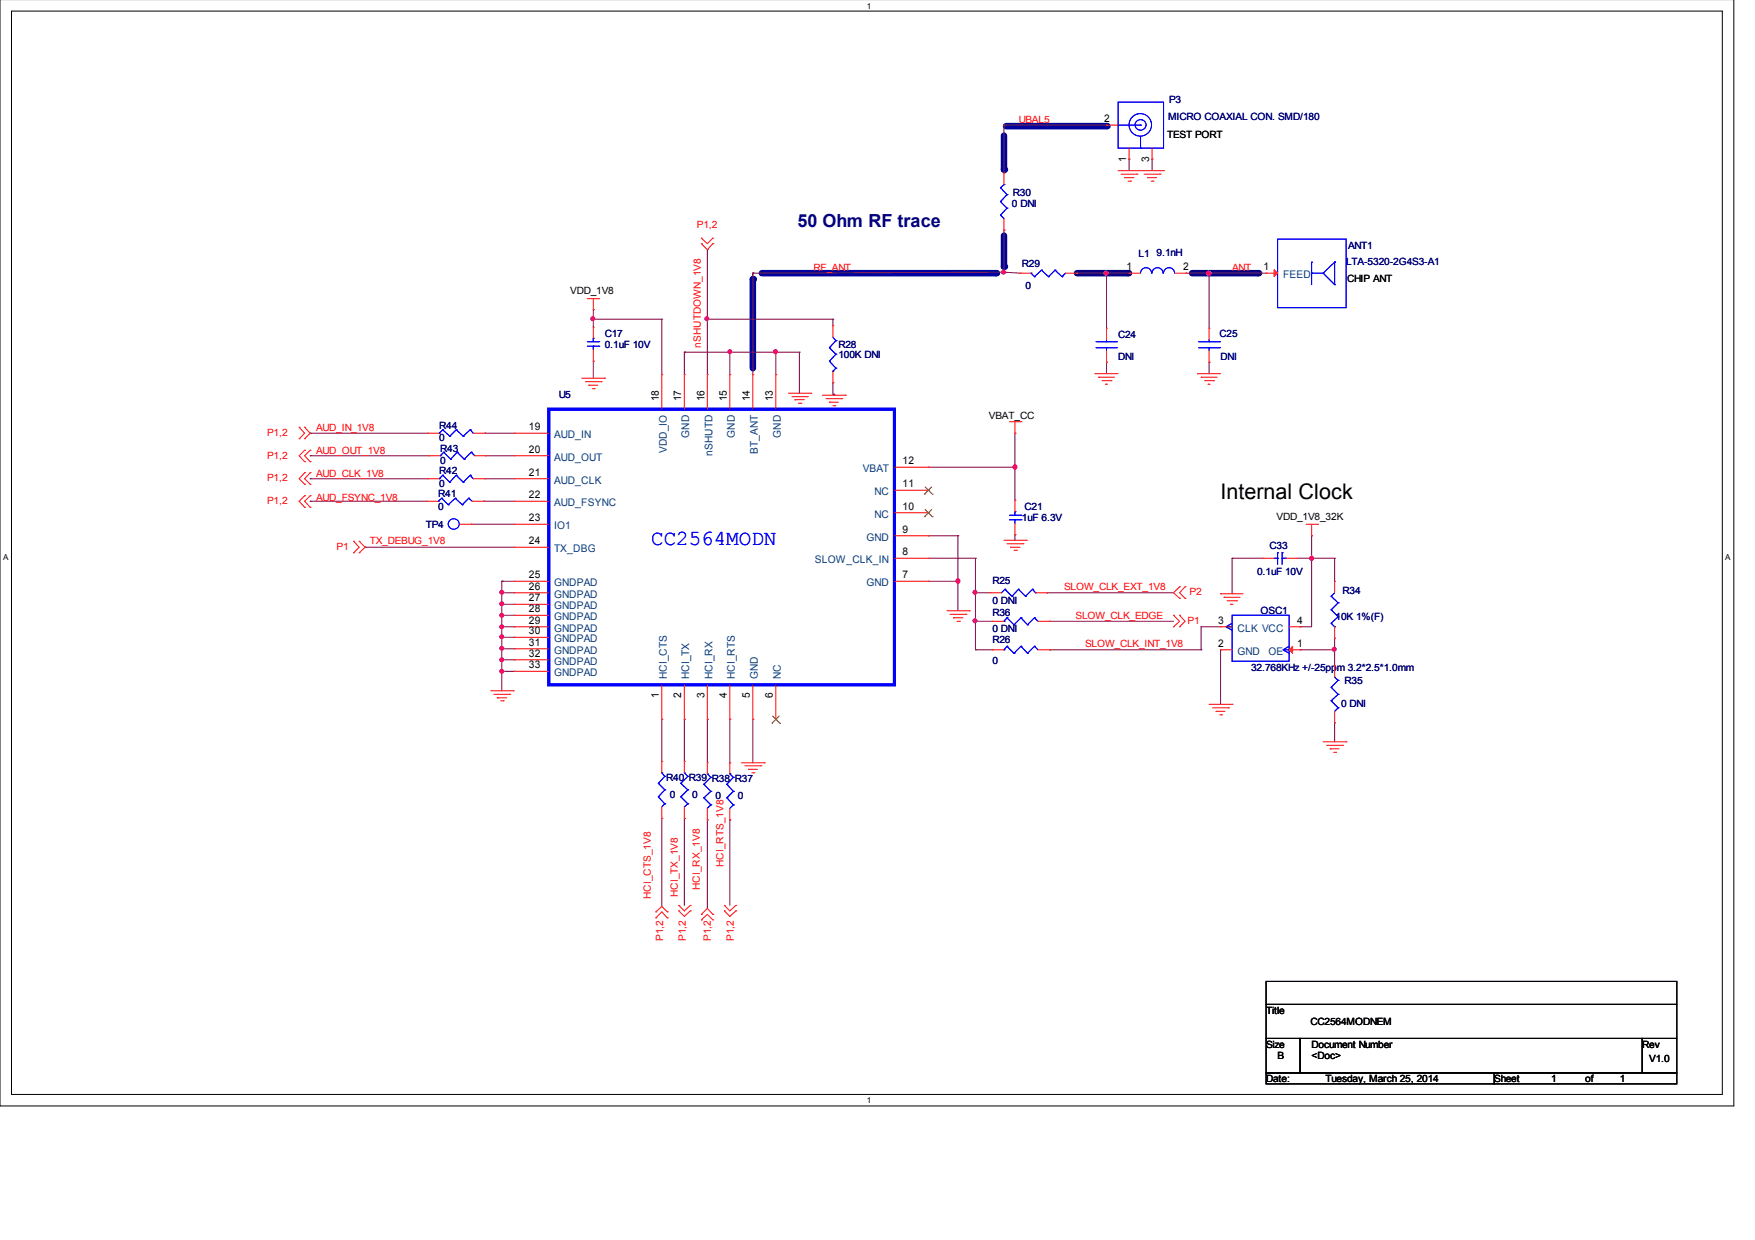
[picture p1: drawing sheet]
<svg xmlns="http://www.w3.org/2000/svg" width="297mm" height="210mm" viewBox="0 0 297 210" stroke-linecap="round" stroke-linejoin="round" font-family="sans-serif">
<path d="M0 -.1v187.3h293.5v-187.3M1.9 1.9h289.6v183.4h-289.6z" fill="none" stroke="#000" stroke-width=".17"/>
<g fill="#fff">
<path d="M146.7 .2h.7v1.4h-.7z"/>
<path d="M146.7 185.5h.7v1.5h-.7z"/>
<path d="M.5 93.6h.9v1.4h-.9z"/>
<path d="M292 93.6h.9v1.4h-.9z"/>
</g>
<path d="M127.4 46.2h.1M127.4 46.2v16.1" fill="none" stroke="#000" stroke-width=".17"/>
<path d="M127.4 47.3v15" fill="none" stroke="#0000a0" stroke-width="1.1"/>
<circle cx="127.4" cy="47.3" r=".55" fill="#0000a0"/>
<path d="M128.9 46.2h39.7" fill="none" stroke="#0000a0" stroke-width="1.1"/>
<circle cx="168.6" cy="46.2" r=".55" fill="#0000a0"/>
<path d="M169.9 39.9v5.2" fill="none" stroke="#0000a0" stroke-width="1.1"/>
<circle cx="169.9" cy="45.1" r=".55" fill="#0000a0"/>
<path d="M169.9 23v5.7" fill="none" stroke="#0000a0" stroke-width="1.1"/>
<circle cx="169.9" cy="28.7" r=".55" fill="#0000a0"/>
<path d="M170.3 21.4h17" fill="none" stroke="#0000a0" stroke-width="1.1"/>
<circle cx="187.3" cy="21.4" r=".55" fill="#0000a0"/>
<path d="M182.3 46.2h8.6" fill="none" stroke="#000080" stroke-width="1.1"/>
<circle cx="190.9" cy="46.2" r=".55" fill="#000080"/>
<path d="M201.8 46.2h11.1" fill="none" stroke="#000080" stroke-width="1.1"/>
<circle cx="212.9" cy="46.2" r=".55" fill="#000080"/>
<g fill="none" stroke="#800040" stroke-width=".17">
<path d="M169.9 39h.1M169.9 21.2h.1M169.9 21.2v8.1M169.9 39v7.1M169.9 21.2h17.4M191.1 26.9h.1M191.1 26.9v2M195 26.9h.1M195 26.9v2M100.4 54h.1M100.4 52.4h.1M100.4 52.4v3"/>
<path d="M100.4 54h11.6M112 54h.1M112 54v9.4M115.8 59.6h.1M115.8 59.6v3.8M115.8 59.6h19.5M119.7 54h.1M119.7 42.3h.1M119.7 42.3v21.1M119.7 54h21.3M123.5 59.6h.1M123.5 59.6v3.8"/>
<path d="M127.4 46.2h.1M127.4 46.2v17.2M131.3 59.6h.1M131.3 59.6v3.8M135.3 59.6h.1M135.3 59.6v7M141 54h.1M141 54v1.1M169.9 46.1h.1M169.9 46.1l2.7 .1M169.9 46.1l-42.5 .1M182.3 46.2h.1"/>
<path d="M182.3 46.2h8.8M187.3 46.2h.1M187.3 46.2v9.4M200.7 46.2h.1M200.7 46.2h13.6M204.6 46.2h.1M204.6 46.2v9.4M52.5 77.1h.1M52.5 73.3h.1M52.5 77.1h20.1M52.5 73.3h19.9M82 73.3h.1"/>
<path d="M82 73.3h5M82.2 77.1h.1M82.2 77.1h4.8M100.4 61.1h.1M100.4 61.1v2.9M141 64.8h.1M141 64.8v1.9h.1M141.1 66.7h.1M141.1 66.9h.1M141.1 66.7v.2M157.1 79.1h.1M157.1 79.1h14.7"/>
<path d="M171.8 79.1h.1M171.8 73.3h.1M171.8 73.3v11.4M187.3 61.3h.1M187.3 61.3v2M204.6 61.3h.1M204.6 61.3v2M52.5 81h.1M52.5 84.9h.1M52.5 81h19.9M52.5 84.9h19.7M61.8 92.6h.1"/>
<path d="M61.8 92.6h25.2M79.8 88.7h.1M79.8 88.7h7.2M81.9 84.9h.1M81.9 84.9h5.1M82 81h.1M82 81h5M84.9 98.4h.1M84.9 98.4h2.1M84.9 98.4v18.5M157.1 90.7h.1M157.1 98.4h.1"/>
<path d="M157.1 94.5h.1M157.1 98.4h5M157.1 94.5h8M157.1 90.7h5M162.1 90.7h.1M162.1 98.4h.1M162.1 90.7v12.7M165.1 94.5h.1M165.1 94.5v15.5M171.8 90.5h.1M171.8 90.5v1M208.5 94.5h.1"/>
<path d="M208.5 94.5h5.2M208.5 94.5v6M219.5 94.5h6.4M222 94.5h.1M222 90.7h.1M222 90.7v15.4h-2M225.9 94.5h.1M225.9 94.5v3.9M84.9 102.3h.1M84.9 104.2h.1M84.9 106.1h.1M84.9 107.9h.1"/>
<path d="M84.9 109.8h.1M84.9 111.7h.1M84.9 113.6h.1M84.9 100.3h.1M84.9 102.3h2.1M84.9 104.2h2.1M84.9 106.1h2.1M84.9 107.9h2.1M84.9 109.8h2.1M84.9 111.7h2.1M84.9 113.6h2.1M84.9 100.3h2.1"/>
<path d="M165.1 105.2h.1M165.1 110h.1M165.1 100.3h.1M165.1 100.3h2.5M165.1 105.2h2.9M165.1 110h2.9M177.2 100.3h.1M177.2 100.3h21.4M177.6 105.2h.1M177.6 110h.1M177.6 105.2h21M177.6 110h25.7"/>
<path d="M203.3 110h.1M203.3 106.1h.1M203.3 106.1h3.3M203.3 106.1v3.9M206.6 110h.1M206.6 110v9.2M208.5 100.5h.1M220 110h.1M220 106.1h.1M220 110h5.9M225.9 110h.1M225.9 108h.1"/>
<path d="M225.9 108v4.7M112 138.5h.1M112 121.8h.1M112 121.8v7.1M112 138.5v14.9M115.8 138.5h.1M115.8 121.8h.1M115.8 121.8v7.1M115.8 138.5v14.8M119.7 138.8h.1M119.7 121.8h.1M119.7 121.8v7.3"/>
<path d="M119.7 138.8v15M123.5 138.8h.1M123.5 121.8h.1M123.5 121.8v7.3M123.5 138.8v14.5M127.4 121.8h.1M127.4 121.8v7.3M225.9 122.4h.1M225.9 122.4v3.2"/>
</g>
<g fill="#f0f" stroke="#f0f" stroke-width=".17">
<circle cx="169.8" cy="46.1" r=".34"/>
<circle cx="84.9" cy="100.3" r=".34"/>
<circle cx="84.9" cy="102.2" r=".34"/>
<circle cx="84.9" cy="107.8" r=".34"/>
<circle cx="84.9" cy="113.6" r=".34"/>
<circle cx="84.9" cy="109.7" r=".34"/>
<circle cx="84.9" cy="104.2" r=".34"/>
<circle cx="100.3" cy="53.9" r=".34"/>
<circle cx="119.6" cy="53.9" r=".34"/>
<circle cx="171.8" cy="79.1" r=".36"/>
<circle cx="222" cy="94.5" r=".34"/>
<circle cx="131.2" cy="59.5" r=".34"/>
<circle cx="162.1" cy="98.4" r=".36"/>
<circle cx="123.5" cy="59.5" r=".34"/>
<circle cx="84.9" cy="111.7" r=".34"/>
<circle cx="84.9" cy="106.1" r=".34"/>
<circle cx="187.2" cy="46.2" r=".34"/>
<circle cx="204.6" cy="46.2" r=".36"/>
<circle cx="165" cy="105.1" r=".34"/>
<circle cx="225.8" cy="109.9" r=".34"/>
<circle cx="165" cy="100.3" r=".34"/>
</g>
<g fill="none" stroke="#f00" stroke-width=".17">
<path d="M169.9 39h.1M169.9 29.3h.1M169.9 29.3v2M169.9 37v2M187.3 21.2h.1M187.3 21.2h1.9M189.2 28.9h7.7M189.7 29.5h2.7M190.3 30.1h.1M190.3 30.1h1.6M190.9 30.7h.4M191.1 26.9h.1"/>
<path d="M191.1 25.1v1.8M191.3 30.7h.1M192.4 29.5h.1M193 28.9h.1M193.6 29.5h2.7M194.2 30.1h.1M194.2 30.1h1.5M194.8 30.7h.4M195 26.9h.1M195 25.1v1.8M195.2 30.7h.1M196.3 29.5h.1"/>
<path d="M196.9 28.9h.1M99.4 50.6h1.9M100.4 52.4h.1M100.4 55.4h.1M100.4 50.6v1.8M100.4 55.4v1.8M100.4 59.2v1.9M101.3 50.6h.1M118.7 41.2h.1M118.7 40.3h.1M118.7 41.2l1 1.1 .9-1.1M118.7 40.3l1 .9 .9-.9"/>
<path d="M120.6 41.2h.1M120.6 40.3h.1M141 55.1h.1M141 55.1v2M172.6 46.2h.1M172.6 46.2h1.9M180.3 46.2h2M182.3 46.2h.1M187.3 55.6h.1M187.3 55.6v1.9M187.3 59.4v1.9M191.1 46.2h.1"/>
<path d="M191.1 46.2h1.9M198.9 46.2h1.8M200.7 46.2h.1M204.6 55.6h.1M204.6 55.6v1.9M204.6 59.4v1.9M214.3 46.2h.1M214.3 46.2h1.9M50.6 72.3h.1M50.6 74.3h.1M50.6 72.3l1 1-1 1M51.6 74.3h.1"/>
<path d="M51.6 72.3h.1M51.6 76.2h.1M51.6 78.2h.1M51.6 72.3l.9 1-.9 1M51.6 76.2l-1 .9 1 1.1M52.5 76.2h.1M52.5 78.2h.1M52.5 76.2l-.9 .9 .9 1.1M72.4 73.3h.1M72.4 73.3h1.9M72.6 77.1h.1M72.6 77.1h1.9"/>
<path d="M80.1 73.3h1.9M80.3 77.1h1.9M82 73.3h.1M82.2 77.1h.1M87 73.3h.1M87 77.1h.1M87 73.3h5.9M87 77.1h5.9M98.5 64h3.9M99.1 64.6h2.7M99.7 65.2h.1M99.7 65.2h1.5"/>
<path d="M100.2 65.8h.4M100.4 61.1h.1M100.6 65.8h.1M101.8 64.6h.1M102.4 64h.1M112 63.4h.1M112 63.4v5.9M115.8 63.4h.1M115.8 63.4v5.9M119.7 63.4h.1M119.7 63.4v5.9M123.5 63.4h.1"/>
<path d="M123.5 63.4v5.9M127.4 63.4h.1M127.4 63.4v5.9M131.3 63.4h.1M131.3 63.4v5.9M133.4 66.6h3.8M134 67.2h2.7M134.5 67.7h.1M134.5 67.7h1.6M135.1 68.3h.5M135.6 68.3h.1M136.7 67.2h.1"/>
<path d="M137.2 66.6h.1M139.2 66.9h3.9M139.8 67.5h2.7M140.4 68.1h.1M140.4 68.1h1.5M141 64.8h.1M141 68.7h.3M141 62.8v2M141.3 68.7h.1M142.5 67.5h.1M143.1 66.9h.1M151.4 79.1h5.7"/>
<path d="M157.1 79.1h.1M170.9 71.4h1.9M171.8 73.3h.1M171.8 71.4v1.9M172.8 71.4h.1M185.3 63.3h.1M185.3 63.3h3.9M185.9 63.9h.1M185.9 63.9h2.7M186.5 64.4h1.5M187.1 65h.1M187.1 65h.4"/>
<path d="M187.3 61.3h.1M188 64.4h.1M202.7 63.3h.1M202.7 63.3h3.9M203.3 63.9h.1M203.3 63.9h2.7M203.9 64.4h1.5M204.5 65h.1M204.5 65h.3M204.6 61.3h.1M205.4 64.4h.1M51.6 80h.1"/>
<path d="M51.6 82h.1M51.6 83.9h.1M51.6 85.9h.1M51.6 80l-1 1 1 1M51.6 83.9l-1 1 1 1M52.5 80h.1M52.5 82h.1M52.5 83.9h.1M52.5 85.9h.1M52.5 80l-.9 1 .9 1M52.5 83.9l-.9 1 .9 1M59.9 93.6h.1"/>
<path d="M59.9 91.6h.1M59.9 91.6l.9 1-.9 1M60.8 91.6h.1M60.8 93.6h.1M60.8 91.6l1 1-1 1M72.2 84.9h.1M72.2 84.9h2M72.4 81h.1M72.4 81h1.9M77.8 88.7h2M79.8 88.7h.1M79.9 84.9h2"/>
<path d="M80.1 81h1.9M81.9 84.9h.1M82 81h.1M87 81h.1M87 84.9h.1M87 88.7h.1M87 92.6h.1M87 98.4h.1M87 92.6h5.9M87 88.7h5.9M87 98.4h5.9M87 81h5.9"/>
<path d="M87 84.9h5.9M151.4 94.5h5.7M151.4 98.4h5.7M151.4 90.7h5.7M151.4 86.8h5.7M151.4 83h5.7M157.1 98.4h.1M157.1 94.5h.1M157.1 90.7h.1M157.1 86.8h.1M157.1 83h.1M169.9 91.5h3.8"/>
<path d="M170.4 92h2.7M171 92.6h.1M171 92.6h1.6M171.6 93.1h.4M171.8 84.7h.1M171.8 90.5h.1M171.8 84.7v1.9M171.8 88.6v1.9M172 93.1h.1M173.1 92h.1M173.7 91.5h.1M199.6 99.3h.1"/>
<path d="M199.6 99.3l-1 1 1 1M200.6 99.3h.1M200.6 99.3l-1 1 1 1M213.7 94.5h.1M213.7 94.5h1.9M217.6 94.5h1.9M219.5 94.5h.1M221.1 88.7h1.9M222 90.7h.1M222 88.7v2M223 88.7h.1M225.9 98.4h.1"/>
<path d="M225.9 98.4v1.9M83.1 116.9h3.8M83.6 117.5h2.7M84.2 118.1h.1M84.2 118.1h1.6M84.8 118.6h.4M85.2 118.6h.1M86.3 117.5h.1M86.9 116.9h.1M87 100.3h.1M87 102.3h.1M87 106.1h.1"/>
<path d="M87 104.2h.1M87 107.9h.1M87 109.8h.1M87 111.7h.1M87 113.6h.1M87 102.3h5.9M87 106.1h5.9M87 100.3h5.9M87 104.2h5.9M87 107.9h5.9M87 109.8h5.9M87 111.7h5.9"/>
<path d="M87 113.6h5.9M112 115.9v5.9M115.8 115.9v5.9M119.7 115.9v5.9M123.5 115.9v5.9M127.4 115.9v5.9M131.3 115.9v5.9M160.3 103.4h3.8M160.8 104h2.7M161.4 104.6h.1M161.4 104.6h1.6M162 105.2h.4"/>
<path d="M162.4 105.2h.1M163.5 104h.1M164.1 103.4h.1M167.6 100.3h.1M167.6 100.3h1.9M168 110h.1M168 105.2h.1M168 105.2h1.9M168 110h1.9M175.3 100.3h1.9M175.7 105.2h1.9M175.7 110h1.9"/>
<path d="M177.2 100.3h.1M177.6 110h.1M177.6 105.2h.1M198.6 104.2h.1M198.6 106.1h.1M198.6 104.2l1 1-1 .9M199.6 104.2h.1M199.6 106.1h.1M199.6 101.3h.1M199.6 104.2l1 1-1 .9M200.6 101.3h.1M204.6 119.2h3.9"/>
<path d="M205.2 119.8h2.7M206.6 100.5h.1M206.6 110h.1M206.6 106.1h.1M206.6 100.5h3.8M206.6 106.1h1.9M206.6 110h1.9M207.2 101.1h.1M207.2 101.1h2.7M207.7 101.7h1.6M207.9 119.8h.1M208.3 102.3h.1"/>
<path d="M208.3 102.3h.4M208.5 119.2h.1M209.3 101.7h.1M218.2 106.1h1.8M218.2 110h1.8M220 106.1h.1M220 110h.1M225.9 112.7h.1M225.9 108h.1M225.9 106.1v1.9M225.9 112.7v2M112 121.8h.1"/>
<path d="M112 138.5h.1M112 128.9h.1M112 128.9v1.9M112 136.6v1.9M115.8 121.8h.1M115.8 138.5h.1M115.8 128.9h.1M115.8 128.9v1.9M115.8 136.6v1.9M119.7 138.8h.1M119.7 129.1h.1M119.7 121.8h.1"/>
<path d="M119.7 129.1v1.9M119.7 136.8v2M123.5 138.8h.1M123.5 129.1h.1M123.5 121.8h.1M123.5 129.1v1.9M123.5 136.8v2M125.5 129.1h3.9M126.1 129.6h2.7M126.7 130.2h.1M126.7 130.2h1.5M127.3 130.8h.3"/>
<path d="M127.4 121.8h.1M127.6 130.8h.1M128.8 129.6h.1M129.4 129.1h.1M131.3 121.8h.1M205.8 120.4h.1M205.8 120.4h1.5M206.4 121h.4M206.8 121h.1M223.9 125.6h3.9M224.5 126.2h2.7M225.1 126.8h.1"/>
<path d="M225.1 126.8h1.6M225.7 127.4h.4M225.9 122.4h.1M225.9 120.4v2M226.1 127.4h.1M227.2 126.2h.1M227.8 125.6h.1M111 154.4h.1M111 155.4h.1M111 154.4l1-1 .9 1M111 155.4l1-1 .9 1M112.9 154.4h.1"/>
<path d="M112.9 155.4h.1M114.9 154.2h.1M114.9 153.3h.1M114.9 154.2l.9 .9 1-.9M114.9 153.3l.9 .9 1-.9M116.8 154.2h.1M116.8 153.3h.1M118.7 154.8h.1M118.7 155.7h.1M118.7 154.8l1-1 .9 1M118.7 155.7l1-.9 .9 .9M120.6 154.8h.1"/>
<path d="M120.6 155.7h.1M122.6 154.2h.1M122.6 153.3h.1M122.6 154.2l.9 .9 1-.9M122.6 153.3l.9 .9 1-.9M124.5 154.2h.1M124.5 153.3h.1"/>
</g>
<path d="M214.3 166.1h69.5v3.9h-69.5zM214.3 170h69.5v5.8h-69.5zM214.3 175.8h5.7v5.8h-5.7zM220 175.8h58v5.8h-58zM278 175.8h5.8v5.8h-5.8zM214.3 181.6h38.6v1.9h-38.6zM252.9 181.6h30.9v1.9h-30.9z" fill="none" stroke="#000" stroke-width=".17"/>
<g fill="none" stroke="#00f" stroke-width=".17">
<path d="M189.2 17.3h7.7v7.8h-7.7zM169.3 36.4h.1M169.3 34.1h.1M169.3 31.8h.1M169.3 36.4l.6 .6M169.3 34.1l1.1 1.1M169.3 31.8l1.1 1.1M169.9 31.3h.1M169.9 31.3l-.6 .5M170.4 35.2h.1M170.4 32.9h.1M170.4 35.2l-1.1 1.2"/>
<path d="M170.4 32.9l-1.1 1.2M189.2 21.2h3.8M193 21.2h.1M193 25.1h.1M193 23.1v2M99.4 57.8h1.9M99.4 58.6h1.9M100.4 57.2h.1M100.4 58.6h.1M100.4 57.2v.6M100.4 58.6v.6M101.3 57.8h.1"/>
<path d="M101.3 58.6h.1M140.4 58.9h.1M140.4 58.9l1.1 1.1M141 57.1l.5 .6M141.5 57.7h.1M141.5 60h.1M141.5 57.7l-1.1 1.2M141.5 60l-1.1 1.1M174.5 46.2h.1M174.5 46.2l.6 .6M175.1 46.8h.1M176.3 45.7h.1"/>
<path d="M176.3 45.7l-1.2 1.1M176.3 45.7l1.2 1.1M177.5 46.8h.1M178.6 45.7h.1M178.6 45.7l1.1 1.1M178.6 45.7l-1.1 1.1M179.7 46.8h.1M180.3 46.2l-.6 .6M185.5 58.9h3.5M185.5 57.8h3.5M187.3 57.8h.1M187.3 58.9h.1"/>
<path d="M187.3 57.5v.3M187.3 58.9v.5M189 58.9h.1M189 57.8h.1M193 46.2a.93 .93 0 0 1 1-.9 .93 .93 0 0 1 .9 .9M195 46.2a.93 .93 0 0 1 .9-.9 .93 .93 0 0 1 .9 .9M196.9 46.2a.93 .93 0 0 1 1-.9 .93 .93 0 0 1 .9 .9M202.9 58.9h3.5M202.9 57.8h3.5M204.6 57.8h.1M204.6 58.9h.1M204.6 57.5v.3"/>
<path d="M204.6 58.9v.5M206.4 58.9h.1M206.4 57.8h.1M216.2 40.5h11.6v11.6h-11.6zM222 46.2h.1M222 44.4h.1M222 44.4v3.8M222 46.2h1.9M223.9 46.2h.1M223.9 46.2l2 2M225.9 48.2h.1M225.9 44.4h.1"/>
<path d="M225.9 44.4l-2 1.8M225.9 44.4v3.8M74.3 73.3h.1M74.5 77.1h.1M74.9 72.7h.1M74.9 72.7l1.2 1.1M74.9 72.7l-.6 .6M75.1 76.6h.1M75.1 76.6l1.2 1.1M75.1 76.6l-.6 .5M76.1 73.8h.1M76.3 77.7h.1"/>
<path d="M77.2 72.7h.1M77.2 72.7l1.2 1.1M77.2 72.7l-1.1 1.1M77.4 76.6h.1M77.4 76.6l1.2 1.1M77.4 76.6l-1.1 1.1M78.4 73.8h.1M78.6 77.7h.1M79.6 72.7h.1M79.6 72.7l.5 .6M79.6 72.7l-1.2 1.1M79.8 76.6h.1"/>
<path d="M79.8 76.6l.5 .5M79.8 76.6l-1.2 1.1M140.4 61.1h.1M140.4 61.1l1.1 1.2M141 62.8h.1M141.5 62.3h.1M141.5 62.3l-.5 .5M74.2 84.9h.1M74.3 81h.1M74.8 84.3h.1M74.8 84.3l1.1 1.1M74.8 84.3l-.6 .6"/>
<path d="M74.9 80.4h.1M74.9 80.4l1.2 1.2M74.9 80.4l-.6 .6M75.9 85.4h.1M76.1 81.6h.1M77 84.3h.1M77 84.3l1.2 1.1M77 84.3l-1.1 1.1M77.2 80.4h.1M77.2 80.4l1.2 1.2M77.2 80.4l-1.1 1.2M78.2 85.4h.1"/>
<path d="M78.4 81.6h.1M79.3 84.3h.1M79.3 84.3l.6 .6M79.3 84.3l-1.1 1.1M79.6 80.4h.1M79.6 80.4l.5 .6M79.6 80.4l-1.2 1.2M170.1 99.8h.1M170.1 99.8l-.6 .5M170.1 99.8l1.2 1.1M170.9 87.2h1.9M170.9 88h1.9"/>
<path d="M171.8 86.6h.1M171.8 88h.1M171.8 86.6v.6M171.8 88v.6M172.4 99.8h.1M172.4 99.8l-1.1 1.1M172.4 99.8l1.2 1.1M172.8 87.2h.1M172.8 88h.1M174.8 99.8h.1M174.8 99.8l-1.2 1.1M174.8 99.8l.5 .5"/>
<path d="M215.6 94.5h.6M216.2 93.6h.1M216.2 94.5h.1M216.2 93.6v1.9M217 93.6h.1M217 93.6v1.9M217 94.5h.6M217.6 94.5h.1M169.9 110h.1M169.9 105.2h.1M170.4 109.4h.1M170.4 104.6h.1"/>
<path d="M170.4 109.4l1.2 1.2M170.4 109.4l-.5 .6M170.4 104.6l1.2 1.2M170.4 104.6l-.5 .6M171.3 100.9h.1M171.6 110.6h.1M171.6 105.8h.1M172.8 109.4h.1M172.8 104.6h.1M172.8 109.4l1.1 1.2M172.8 109.4l-1.2 1.2M172.8 104.6l1.1 1.2"/>
<path d="M172.8 104.6l-1.2 1.2M173.6 100.9h.1M173.9 110.6h.1M173.9 105.8h.1M175.1 109.4h.1M175.1 104.6h.1M175.1 109.4l.6 .6M175.1 109.4l-1.2 1.2M175.1 104.6l.6 .6M175.1 104.6l-1.2 1.2M175.3 100.3h.1M207.5 106.1h1"/>
<path d="M208.5 104.2h9.7v7.7h-9.7zM208.5 105.5l-1 .6 1 .6M217.2 110h1M218.2 109.4l-1 .6 1 .6M225.3 118.6h.1M225.3 116.3h.1M225.3 100.9h.1M225.3 103.2h.1M225.3 105.5h.1M225.3 118.6l1.2 1.2M225.3 116.3l1.2 1.2M225.3 100.9l1.2 1.1"/>
<path d="M225.3 105.5l.6 .6M225.3 103.2l1.2 1.2M225.9 114.7h.1M225.9 106.1h.1M225.9 114.7l.6 .5M225.9 100.3l-.6 .6M226.5 119.8h.1M226.5 117.5h.1M226.5 115.2h.1M226.5 102h.1M226.5 104.4h.1M226.5 119.8l-.6 .6"/>
<path d="M226.5 117.5l-1.2 1.1M226.5 115.2l-1.2 1.1M226.5 102l-1.2 1.2M226.5 104.4l-1.2 1.1M111.4 134.9h.1M111.4 132.6h.1M111.4 134.9l1.1 1.2M111.4 132.6l1.1 1.1M112 130.8h.1M112 130.8l.5 .6M112.5 136.1h.1M112.5 133.7h.1"/>
<path d="M112.5 131.4h.1M112.5 136.1l-.5 .5M112.5 133.7l-1.1 1.2M112.5 131.4l-1.1 1.2M115.2 134.9h.1M115.2 132.6h.1M115.2 134.9l1.2 1.2M115.2 132.6l1.2 1.1M115.8 130.8h.1M115.8 130.8l.6 .6M116.4 136.1h.1M116.4 133.7h.1"/>
<path d="M116.4 131.4h.1M116.4 136.1l-.6 .5M116.4 133.7l-1.2 1.2M116.4 131.4l-1.2 1.2M119.1 135.1h.1M119.1 132.8h.1M119.1 135.1l1.2 1.1M119.1 132.8l1.2 1.2M119.7 131h.1M119.7 131l.6 .6M120.3 136.2h.1M120.3 134h.1"/>
<path d="M120.3 131.6h.1M120.3 136.2l-.6 .6M120.3 134l-1.2 1.1M120.3 131.6l-1.2 1.2M123 135.1h.1M123 132.8h.1M123 135.1l1.1 1.1M123 132.8l1.1 1.2M123.5 131h.1M123.5 131l.6 .6M124.1 136.2h.1M124.1 134h.1"/>
<path d="M124.1 131.6h.1M124.1 136.2l-.6 .6M124.1 134l-1.1 1.1M124.1 131.6l-1.1 1.2"/>
<circle cx="193" cy="21.1" r="1.9"/>
<circle cx="193.1" cy="21.2" r=".91"/>
<circle cx="76.8" cy="88.7" r=".91"/>
</g>
<g fill="#f00" stroke="#f00" stroke-width=".17">
<path d="M218.2 110l.6-.6v1.2z"/>
<path d="M215.6 45.6l.6 .6-.6 .6z"/>
</g>
<path d="M92.9 69.3h58.5v46.6h-58.5z" fill="none" stroke="#00f" stroke-width=".51"/>
<path d="M156.5 87.5h.1M156.5 83.7h.1M156.5 86.2l1.3 1.3M156.5 82.4l1.3 1.3M157.7 86.2l-1.2 1.3M157.7 82.4l-1.2 1.3M157.8 87.5h.1M157.8 83.7h.1M130.6 122.4h.1M130.7 121.2l1.3 1.2M131.9 121.2l-1.3 1.2M132 122.4h.1" fill="none" stroke="#804000" stroke-width=".17"/>
<text font-size="3.6" x="206.6" y="84.5">Internal Clock</text>
<text font-size="3.6" fill="#00f" x="110.2" y="92.2">CC2564MODN</text>
<text font-size="3" fill="#000080" x="135" y="38.4">50 Ohm RF trace</text>
<g font-size="1.8">
<text x="186.9" y="20.7">2</text>
<text x="190.6" y="27.4" transform="rotate(-90 190.6 27.4)">1</text>
<text x="194.5" y="27.4" transform="rotate(-90 194.5 27.4)">3</text>
<text x="190.7" y="45.7">1</text>
<text x="200.2" y="45.7">2</text>
<text x="213.9" y="45.7">1</text>
<text x="111.5" y="67.9" transform="rotate(-90 111.5 67.9)">18</text>
<text x="115.3" y="67.9" transform="rotate(-90 115.3 67.9)">17</text>
<text x="119.2" y="67.9" transform="rotate(-90 119.2 67.9)">16</text>
<text x="123" y="67.9" transform="rotate(-90 123 67.9)">15</text>
<text x="126.9" y="67.9" transform="rotate(-90 126.9 67.9)">14</text>
<text x="130.8" y="67.9" transform="rotate(-90 130.8 67.9)">13</text>
<text x="89.5" y="72.8">19</text>
<text x="89.5" y="76.6">20</text>
<text x="89.5" y="80.5">21</text>
<text x="152.7" y="82.5">11</text>
<text x="152.7" y="78.6">12</text>
<text x="89.5" y="84.3">22</text>
<text x="89.5" y="88.2">23</text>
<text x="152.7" y="86.3">10</text>
<text x="89.5" y="92.1">24</text>
<text x="152.7" y="94">8</text>
<text x="152.7" y="90.2">9</text>
<text x="89.5" y="99.8">26</text>
<text x="89.5" y="101.8">27</text>
<text x="89.5" y="97.9">25</text>
<text x="152.7" y="97.9">7</text>
<text x="89.5" y="105.6">29</text>
<text x="89.5" y="103.6">28</text>
<text x="89.5" y="107.4">30</text>
<text x="206.2" y="105.6">3</text>
<text x="219.5" y="105.6">4</text>
<text x="89.5" y="109.3">31</text>
<text x="89.5" y="111.2">32</text>
<text x="89.5" y="113.1">33</text>
<text x="206.2" y="109.5">2</text>
<text x="219.5" y="109.5">1</text>
<text x="111.5" y="118.2" transform="rotate(-90 111.5 118.2)">1</text>
<text x="115.3" y="118.2" transform="rotate(-90 115.3 118.2)">2</text>
<text x="119.2" y="118.2" transform="rotate(-90 119.2 118.2)">3</text>
<text x="123" y="118.2" transform="rotate(-90 123 118.2)">4</text>
<text x="126.9" y="118.2" transform="rotate(-90 126.9 118.2)">5</text>
<text x="130.8" y="118.2" transform="rotate(-90 130.8 118.2)">6</text>
</g>
<g font-size="1.8" fill="#004080">
<text x="217.2" y="47.1">FEED</text>
<text x="93.8" y="74.2">AUD_IN</text>
<text x="93.8" y="78">AUD_OUT</text>
<text x="112.9" y="76.7" transform="rotate(-90 112.9 76.7)">VDD_IO</text>
<text x="116.7" y="74.1" transform="rotate(-90 116.7 74.1)">GND</text>
<text x="120.6" y="77.1" transform="rotate(-90 120.6 77.1)">nSHUTD</text>
<text x="124.4" y="74.1" transform="rotate(-90 124.4 74.1)">GND</text>
<text x="128.3" y="76.8" transform="rotate(-90 128.3 76.8)">BT_ANT</text>
<text x="132.2" y="74.1" transform="rotate(-90 132.2 74.1)">GND</text>
<text x="93.8" y="81.9">AUD_CLK</text>
<text x="146" y="79.9">VBAT</text>
<text x="148" y="83.8">NC</text>
<text x="93.8" y="85.7">AUD_FSYNC</text>
<text x="93.8" y="89.6">IO1</text>
<text x="148" y="87.6">NC</text>
<text x="93.8" y="93.5">TX_DBG</text>
<text x="137.9" y="95.3">SLOW_CLK_IN</text>
<text x="146.6" y="91.5">GND</text>
<text x="93.8" y="101.2">GNDPAD</text>
<text x="93.8" y="99.2">GNDPAD</text>
<text x="146.6" y="99.2">GND</text>
<text x="93.8" y="103.1">GNDPAD</text>
<text x="93.8" y="106.9">GNDPAD</text>
<text x="93.8" y="105">GNDPAD</text>
<text x="209.5" y="106.9">CLK VCC</text>
<text x="93.8" y="108.7">GNDPAD</text>
<text x="93.8" y="110.7">GNDPAD</text>
<text x="93.8" y="112.5">GNDPAD</text>
<text x="209.5" y="110.8">GND</text>
<text x="214.7" y="110.8">OE</text>
<text x="93.8" y="114.5">GNDPAD</text>
<text x="112.9" y="115" transform="rotate(-90 112.9 115)">HCI_CTS</text>
<text x="116.7" y="115" transform="rotate(-90 116.7 115)">HCI_TX</text>
<text x="120.6" y="115" transform="rotate(-90 120.6 115)">HCI_RX</text>
<text x="124.4" y="115" transform="rotate(-90 124.4 115)">HCI_RTS</text>
<text x="128.3" y="115" transform="rotate(-90 128.3 115)">GND</text>
<text x="132.2" y="115" transform="rotate(-90 132.2 115)">NC</text>
</g>
<g font-size="1.7" fill="#000080">
<text x="197.9" y="17.4">P3</text>
<text x="197.7" y="20.2">MICRO COAXIAL CON. SMD/180</text>
<text x="171.3" y="35">0 DNI</text>
<text x="171.4" y="33.2">R30</text>
<text x="173" y="45.1">R29</text>
<text x="192.7" y="43.4">L1</text>
<text x="195.7" y="43.3">9.1nH</text>
<text x="227.8" y="44.8">LTA-5320-2G4S3-A1</text>
<text x="228.2" y="42.1">ANT1</text>
<text x="173.6" y="48.9">0</text>
<text x="102.4" y="57">C17</text>
<text x="102.4" y="58.9">0.1uF 10V</text>
<text x="141.9" y="58.9">R28</text>
<text x="189.2" y="57.2">C24</text>
<text x="206.4" y="57">C25</text>
<text x="141.9" y="60.6">100K DNI</text>
<text x="189.2" y="61">DNI</text>
<text x="206.6" y="61">DNI</text>
<text x="94.6" y="67.4">U5</text>
<text x="74.3" y="72.6">R44</text>
<text x="74.3" y="74.7">0</text>
<text x="74.5" y="76.5">R43</text>
<text x="74.3" y="80.3">R42</text>
<text x="74.3" y="82.5">0</text>
<text x="74.5" y="78.6">0</text>
<text x="72.1" y="89.4">TP4</text>
<text x="74.2" y="84.2">R41</text>
<text x="74.2" y="86.3">0</text>
<text x="173" y="88.2">1uF 6.3V</text>
<text x="173.4" y="86.3">C21</text>
<text x="214.9" y="92.9">C33</text>
<text x="168" y="98.8">R25</text>
<text x="212.8" y="97.3">0.1uF 10V</text>
<text x="227.2" y="100.6">R34</text>
<text x="168" y="102.3">0 DNI</text>
<text x="168" y="104.2">R36</text>
<text x="168" y="106.9">0 DNI</text>
<text x="213.4" y="103.9">OSC1</text>
<text x="226.1" y="105">10K 1%(F)</text>
<text x="168" y="108.9">R26</text>
<text x="168" y="112.4">0</text>
<text x="211.8" y="113.6">32.768KHz +/-25ppm 3.2*2.5*1.0mm</text>
<text x="227" y="119.7">0 DNI</text>
<text x="227.6" y="115.8">R35</text>
<text x="112.8" y="132.3">R40 R39 R38 R37</text>
<text x="113.4" y="135.1">0</text>
<text x="117.2" y="135.1">0</text>
<text x="121.1" y="135.3">0</text>
<text x="124.9" y="135.3">0</text>
</g>
<g font-size="1.7" fill="#f00">
<text x="172.5" y="20.8">UBAL5</text>
<text x="117.9" y="38.6">P1,2</text>
<text x="137.7" y="45.8">RF_ANT</text>
<text x="208.5" y="45.8">ANT</text>
<text x="118.6" y="58.9" transform="rotate(-90 118.6 58.9)">nSHUTDOWN_1V8</text>
<text x="45.2" y="73.8">P1,2</text>
<text x="45.2" y="77.7">P1,2</text>
<text x="53.5" y="73">AUD_IN_1V8</text>
<text x="53.5" y="76.8">AUD_OUT_1V8</text>
<text x="45.2" y="81.5">P1,2</text>
<text x="53.5" y="80.7">AUD_CLK_1V8</text>
<text x="45.2" y="85.4">P1,2</text>
<text x="53.5" y="84.8">AUD_FSYNC_1V8</text>
<text x="57" y="93.1">P1</text>
<text x="62.6" y="92.1">TX_DEBUG_1V8</text>
<text x="180.1" y="99.8">SLOW_CLK_EXT_1V8</text>
<text x="201.3" y="100.8">P2</text>
<text x="182" y="104.8">SLOW_CLK_EDGE</text>
<text x="201" y="105.6">P1</text>
<text x="183.6" y="109.6">SLOW_CLK_INT_1V8</text>
<text x="122.4" y="146.8" transform="rotate(-90 122.4 146.8)">HCI_RTS_1V8</text>
<text x="110.2" y="152.2" transform="rotate(-90 110.2 152.2)">HCI_CTS_1V8</text>
<text x="114.7" y="151.9" transform="rotate(-90 114.7 151.9)">HCI_TX_1V8</text>
<text x="118.4" y="150.7" transform="rotate(-90 118.4 150.7)">HCI_RX_1V8</text>
<text x="112.3" y="159.4" transform="rotate(-90 112.3 159.4)">P1,2</text>
<text x="116.1" y="159.4" transform="rotate(-90 116.1 159.4)">P1,2</text>
<text x="120.3" y="159.4" transform="rotate(-90 120.3 159.4)">P1,2</text>
<text x="124.2" y="159.4" transform="rotate(-90 124.2 159.4)">P1,2</text>
</g>
<g font-size="1.7">
<text x="197.5" y="23.4">TEST PORT</text>
<text x="228" y="47.7">CHIP ANT</text>
<text x="96.5" y="49.8">VDD_1V8</text>
<text x="167.4" y="70.9">VBAT_CC</text>
<text x="216.1" y="88.1">VDD_1V8_32K</text>
<text x="214.3" y="171.6">Title</text>
<text x="221.8" y="173.6">CC2564MODNEM</text>
<text x="214.3" y="177.4">Size</text>
<text x="216.2" y="179.3">B</text>
<text x="222" y="177.4">Document Number</text>
<text x="222" y="179.3">&lt;Doc&gt;</text>
<text x="278" y="177.4">Rev</text>
<text x="279.1" y="179.8">V1.0</text>
<text x="214.3" y="183.2">Date:</text>
<text x="224.4" y="183.2">Tuesday, March 25, 2014</text>
<text x="252.9" y="183.2">Sheet</text>
<text x="262.6" y="183.2">1</text>
<text x="268.3" y="183.2">of</text>
<text x="274.2" y="183.2">1</text>
</g>
<g font-size="1.4">
<text x="146.7" y="1.5">1</text>
<text x=".5" y="94.8">A</text>
<text x="292" y="94.8">A</text>
<text x="146.7" y="186.8">1</text>
</g>
</svg>
